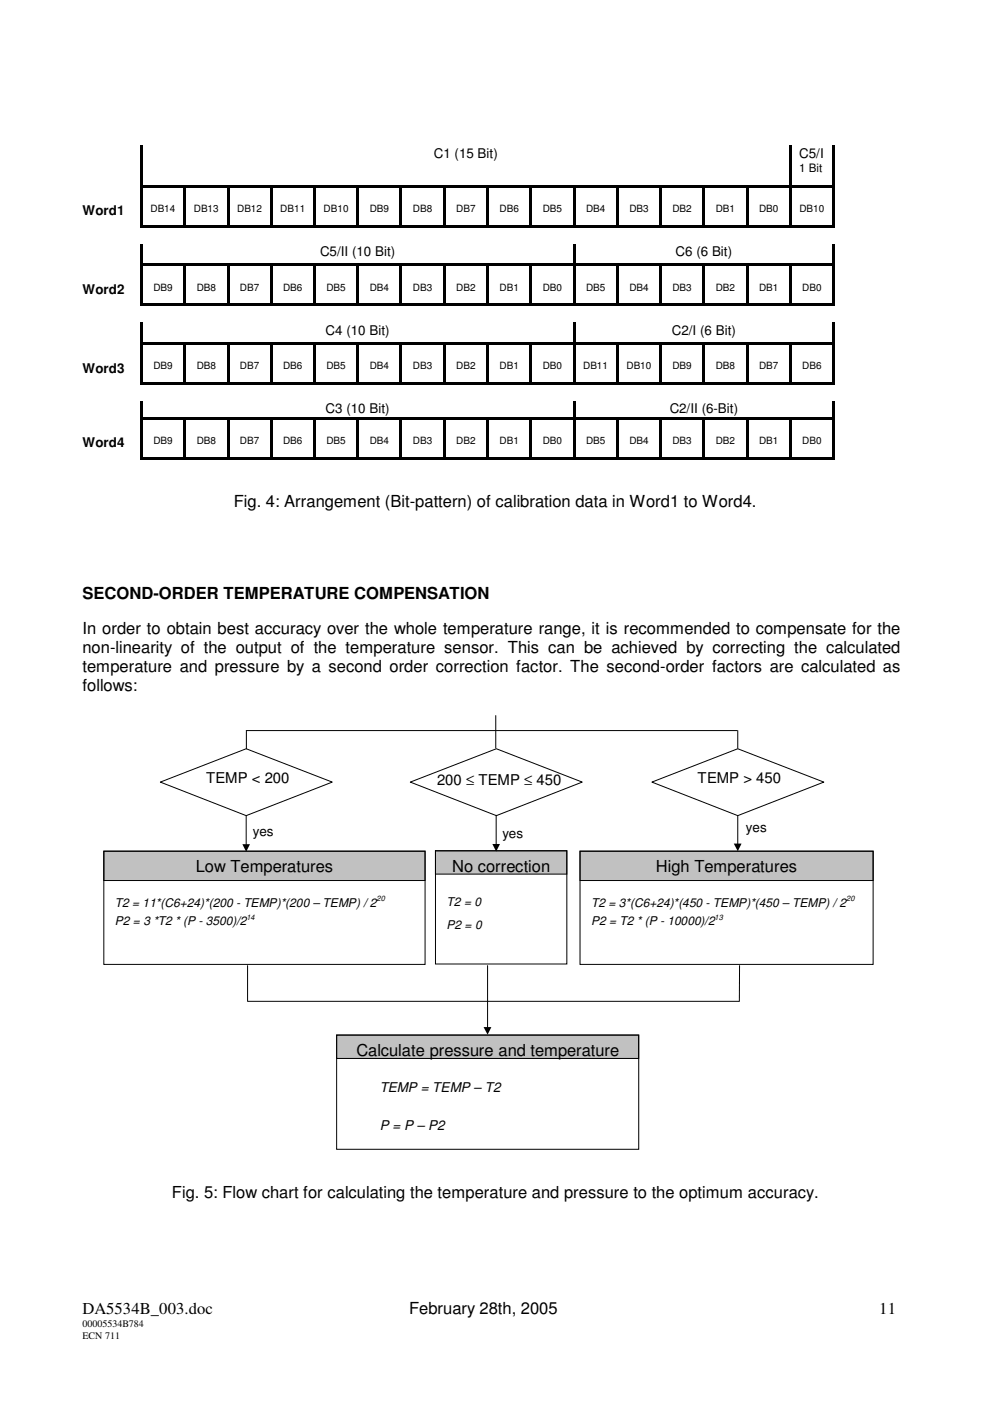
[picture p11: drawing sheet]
<svg xmlns="http://www.w3.org/2000/svg" width="210mm" height="297mm" viewBox="0 0 210 297" stroke-linecap="round" stroke-linejoin="round" font-family="sans-serif">
<g fill="#000">
<path d="M29.7 30.9h.5v8.3h-.5zM29.7 39.2h.5v.6h-.5zM30.2 39.2h8.7v.5h-8.7zM38.9 39.7l.5 .1zM38.9 39.2h.5v.5h-.5zM39.4 39.2h8.7v.5h-8.7zM48.1 39.7l.5 .1zM48.1 39.2h.5v.5h-.5zM48.6 39.2h8.6v.5h-8.6zM57.2 39.7l.5 .1zM57.2 39.2h.5v.5h-.5zM57.7 39.2h8.7v.5h-8.7z"/>
<path d="M66.4 39.7l.5 .1zM66.4 39.2h.5v.5h-.5zM66.9 39.2h8.7v.5h-8.7zM75.6 39.7l.5 .1zM75.6 39.2h.5v.5h-.5zM76.1 39.2h8.7v.5h-8.7zM84.8 39.7l.5 .1zM84.8 39.2h.5v.5h-.5zM85.3 39.2h8.6v.5h-8.6zM93.9 39.7l.5 .1zM93.9 39.2h.5v.5h-.5zM94.4 39.2h8.7v.5h-8.7z"/>
<path d="M103.1 39.7l.5 .1zM103.1 39.2h.5v.5h-.5zM103.6 39.2h8.7v.5h-8.7zM112.3 39.7l.5 .1zM112.3 39.2h.5v.5h-.5zM112.8 39.2h8.7v.5h-8.7zM121.5 39.7l.5 .1zM121.5 39.2h.5v.5h-.5zM122 39.2h8.6v.5h-8.6zM130.6 39.7l.5 .1zM130.6 39.2h.5v.5h-.5zM131.1 39.2h8.7v.5h-8.7z"/>
<path d="M139.8 39.7l.5 .1zM139.8 39.2h.5v.5h-.5zM140.3 39.2h8.7v.5h-8.7zM149 39.7l.5 .1zM149 39.2h.5v.5h-.5zM149.5 39.2h8.7v.5h-8.7zM158.2 39.7l.5 .1zM158.2 39.2h.5v.5h-.5zM158.7 39.2h8.6v.5h-8.6zM167.3 30.9h.5v8.3h-.5zM167.3 39.2h.5v.6h-.5zM167.8 39.2h8.8v.5h-8.8z"/>
<path d="M176.6 30.9h.5v8.3h-.5zM176.6 39.2h.5v.6h-.5zM29.7 39.8h.5v7.9h-.5zM29.7 47.7h.5v.5h-.5zM29.7 51.6h.5v4.3h-.5zM29.7 55.9h.5v.5h-.5zM30.2 47.7h.5v.5h-.5zM30.2 55.9h8.7v.5h-8.7zM30.7 47.7h8.2v.5h-8.2zM38.9 39.8h.5v7.9h-.5zM38.9 47.7h.5v.5h-.5zM38.9 56.4h.5z"/>
<path d="M38.9 55.9h.5v.5h-.5zM39.4 47.7h.5v.5h-.5zM39.4 55.9h8.7v.5h-8.7zM39.9 47.7h8.2v.5h-8.2zM48.1 39.8h.5v7.9h-.5zM48.1 47.7h.5v.5h-.5zM48.1 56.4h.5zM48.1 55.9h.5v.5h-.5zM48.6 47.7h.5v.5h-.5zM48.6 55.9h8.6v.5h-8.6zM49.1 47.7h8.1v.5h-8.1zM57.2 39.8h.5v7.9h-.5z"/>
<path d="M57.2 47.7h.5v.5h-.5zM57.2 56.4h.5zM57.2 55.9h.5v.5h-.5zM57.7 47.7h.6v.5h-.6zM57.7 55.9h8.7v.5h-8.7zM58.3 47.7h8.1v.5h-8.1zM66.4 39.8h.5v7.9h-.5zM66.4 47.7h.5v.5h-.5zM66.4 56.4h.5zM66.4 55.9h.5v.5h-.5zM66.9 47.7h.5v.5h-.5zM66.9 55.9h8.7v.5h-8.7z"/>
<path d="M67.4 47.7h8.2v.5h-8.2zM75.6 39.8h.5v7.9h-.5zM75.6 47.7h.5v.5h-.5zM75.6 56.4h.5zM75.6 55.9h.5v.5h-.5zM76.1 47.7h.5v.5h-.5zM76.1 55.9h8.7v.5h-8.7zM76.6 47.7h8.2v.5h-8.2zM84.8 39.8h.5v7.9h-.5zM84.8 47.7h.5v.5h-.5zM84.8 56.4h.5zM84.8 55.9h.5v.5h-.5z"/>
<path d="M85.3 47.7h.5v.5h-.5zM85.3 55.9h8.6v.5h-8.6zM85.8 47.7h8.1v.5h-8.1zM93.9 39.8h.5v7.9h-.5zM93.9 47.7h.5v.5h-.5zM93.9 56.4h.5zM93.9 55.9h.5v.5h-.5zM94.4 47.7h.6v.5h-.6zM94.4 55.9h8.7v.5h-8.7zM95 47.7h8.1v.5h-8.1zM103.1 39.8h.5v7.9h-.5zM103.1 47.7h.5v.5h-.5z"/>
<path d="M103.1 56.4h.5zM103.1 55.9h.5v.5h-.5zM103.6 47.7h.5v.5h-.5zM103.6 55.9h8.7v.5h-8.7zM104.1 47.7h8.2v.5h-8.2zM112.3 39.8h.5v7.9h-.5zM112.3 47.7h.5v.5h-.5zM112.3 56.4h.5zM112.3 55.9h.5v.5h-.5zM112.8 47.7h.5v.5h-.5zM112.8 55.9h8.7v.5h-8.7zM113.3 47.7h8.2v.5h-8.2z"/>
<path d="M121.5 39.8h.5v7.9h-.5zM121.5 47.7h.5v.5h-.5zM121.5 51.6h.5v4.3h-.5zM121.5 55.9h.5v.5h-.5zM122 47.7h.5v.5h-.5zM122 55.9h8.6v.5h-8.6zM122.5 47.7h8.1v.5h-8.1zM130.6 39.8h.5v7.9h-.5zM130.6 47.7h.5v.5h-.5zM130.6 56.4h.5zM130.6 55.9h.5v.5h-.5zM131.1 47.7h.6v.5h-.6z"/>
<path d="M131.1 55.9h8.7v.5h-8.7zM131.7 47.7h8.1v.5h-8.1zM139.8 39.8h.5v7.9h-.5zM139.8 47.7h.5v.5h-.5zM139.8 56.4h.5zM139.8 55.9h.5v.5h-.5zM140.3 47.7h.5v.5h-.5zM140.3 55.9h8.7v.5h-8.7zM140.8 47.7h8.2v.5h-8.2zM149 39.8h.5v7.9h-.5zM149 47.7h.5v.5h-.5zM149 56.4h.5z"/>
<path d="M149 55.9h.5v.5h-.5zM149.5 47.7h.5v.5h-.5zM149.5 55.9h8.7v.5h-8.7zM150 47.7h8.2v.5h-8.2zM158.2 39.8h.5v7.9h-.5zM158.2 47.7h.5v.5h-.5zM158.2 56.4h.5zM158.2 55.9h.5v.5h-.5zM158.7 47.7h.5v.5h-.5zM158.7 55.9h8.6v.5h-8.6zM159.2 47.7h8.1v.5h-8.1zM167.3 39.8h.5v7.9h-.5z"/>
<path d="M167.3 47.7h.5v.5h-.5zM167.3 56.4h.5zM167.3 55.9h.5v.5h-.5zM167.8 47.7h.5v.5h-.5zM167.8 55.9h8.8v.5h-8.8zM168.3 47.7h8.3v.5h-8.3zM176.6 39.8h.5v7.9h-.5zM176.6 47.7h.5v.5h-.5zM176.6 51.6h.5v4.3h-.5zM176.6 55.9h.5v.5h-.5zM29.7 56.4h.5v8h-.5zM29.7 64.4h.5v.5h-.5z"/>
<path d="M29.7 68.3h.5v4.3h-.5zM29.7 72.6h.5v.5h-.5zM30.2 64.4h.5v.5h-.5zM30.2 72.6h8.7v.5h-8.7zM30.7 64.4h8.2v.5h-8.2zM38.9 56.4h.5v8h-.5zM38.9 64.4h.5v.5h-.5zM38.9 73.1h.5zM38.9 72.6h.5v.5h-.5zM39.4 64.4h.5v.5h-.5zM39.4 72.6h8.7v.5h-8.7zM39.9 64.4h8.2v.5h-8.2z"/>
<path d="M48.1 56.4h.5v8h-.5zM48.1 64.4h.5v.5h-.5zM48.1 73.1h.5zM48.1 72.6h.5v.5h-.5zM48.6 64.4h.5v.5h-.5zM48.6 72.6h8.6v.5h-8.6zM49.1 64.4h8.1v.5h-8.1zM57.2 56.4h.5v8h-.5zM57.2 64.4h.5v.5h-.5zM57.2 73.1h.5zM57.2 72.6h.5v.5h-.5zM57.7 64.4h.6v.5h-.6z"/>
<path d="M57.7 72.6h8.7v.5h-8.7zM58.3 64.4h8.1v.5h-8.1zM66.4 56.4h.5v8h-.5zM66.4 64.4h.5v.5h-.5zM66.4 73.1h.5zM66.4 72.6h.5v.5h-.5zM66.9 64.4h.5v.5h-.5zM66.9 72.6h8.7v.5h-8.7zM67.4 64.4h8.2v.5h-8.2zM75.6 56.4h.5v8h-.5zM75.6 64.4h.5v.5h-.5zM75.6 73.1h.5z"/>
<path d="M75.6 72.6h.5v.5h-.5zM76.1 64.4h.5v.5h-.5zM76.1 72.6h8.7v.5h-8.7zM76.6 64.4h8.2v.5h-8.2zM84.8 56.4h.5v8h-.5zM84.8 64.4h.5v.5h-.5zM84.8 73.1h.5zM84.8 72.6h.5v.5h-.5zM85.3 64.4h.5v.5h-.5zM85.3 72.6h8.6v.5h-8.6zM85.8 64.4h8.1v.5h-8.1zM93.9 56.4h.5v8h-.5z"/>
<path d="M93.9 64.4h.5v.5h-.5zM93.9 73.1h.5zM93.9 72.6h.5v.5h-.5zM94.4 64.4h.6v.5h-.6zM94.4 72.6h8.7v.5h-8.7zM95 64.4h8.1v.5h-8.1zM103.1 56.4h.5v8h-.5zM103.1 64.4h.5v.5h-.5zM103.1 73.1h.5zM103.1 72.6h.5v.5h-.5zM103.6 64.4h.5v.5h-.5zM103.6 72.6h8.7v.5h-8.7z"/>
<path d="M104.1 64.4h8.2v.5h-8.2zM112.3 56.4h.5v8h-.5zM112.3 64.4h.5v.5h-.5zM112.3 73.1h.5zM112.3 72.6h.5v.5h-.5zM112.8 64.4h.5v.5h-.5zM112.8 72.6h8.7v.5h-8.7zM113.3 64.4h8.2v.5h-8.2zM121.5 56.4h.5v8h-.5zM121.5 64.4h.5v.5h-.5zM121.5 68.3h.5v4.3h-.5zM121.5 72.6h.5v.5h-.5z"/>
<path d="M122 64.4h.5v.5h-.5zM122 72.6h8.6v.5h-8.6zM122.5 64.4h8.1v.5h-8.1zM130.6 56.4h.5v8h-.5zM130.6 64.4h.5v.5h-.5zM130.6 73.1h.5zM130.6 72.6h.5v.5h-.5zM131.1 64.4h.6v.5h-.6zM131.1 72.6h8.7v.5h-8.7zM131.7 64.4h8.1v.5h-8.1zM139.8 56.4h.5v8h-.5zM139.8 64.4h.5v.5h-.5z"/>
<path d="M139.8 73.1h.5zM139.8 72.6h.5v.5h-.5zM140.3 64.4h.5v.5h-.5zM140.3 72.6h8.7v.5h-8.7zM140.8 64.4h8.2v.5h-8.2zM149 56.4h.5v8h-.5zM149 64.4h.5v.5h-.5zM149 73.1h.5zM149 72.6h.5v.5h-.5zM149.5 64.4h.5v.5h-.5zM149.5 72.6h8.7v.5h-8.7zM150 64.4h8.2v.5h-8.2z"/>
<path d="M158.2 56.4h.5v8h-.5zM158.2 64.4h.5v.5h-.5zM158.2 73.1h.5zM158.2 72.6h.5v.5h-.5zM158.7 64.4h.5v.5h-.5zM158.7 72.6h8.6v.5h-8.6zM159.2 64.4h8.1v.5h-8.1zM167.3 56.4h.5v8h-.5zM167.3 64.4h.5v.5h-.5zM167.3 73.1h.5zM167.3 72.6h.5v.5h-.5zM167.8 64.4h.5v.5h-.5z"/>
<path d="M167.8 72.6h8.8v.5h-8.8zM168.3 64.4h8.3v.5h-8.3zM176.6 56.4h.5v8h-.5zM176.6 64.4h.5v.5h-.5zM176.6 68.3h.5v4.3h-.5zM176.6 72.6h.5v.5h-.5zM29.7 73.1h.5v8h-.5zM29.7 81.1h.5v.5h-.5zM29.7 85h.5v3.4h-.5zM29.7 88.4h.5v.5h-.5zM29.7 88.9h.5v8h-.5zM29.7 96.9h.5v.5h-.5z"/>
<path d="M30.2 81.1h.5v.5h-.5zM30.2 88.4h8.7v.5h-8.7zM30.2 96.9h.5v.5h-.5zM30.7 81.1h8.2v.5h-8.2zM30.7 96.9h8.2v.5h-8.2zM38.9 73.1h.5v8h-.5zM38.9 81.1h.5v.5h-.5zM38.9 88.9h.5zM38.9 88.4h.5v.5h-.5zM38.9 88.9h.5v8h-.5zM38.9 96.9h.5v.5h-.5zM39.4 81.1h.5v.5h-.5z"/>
<path d="M39.4 88.4h8.7v.5h-8.7zM39.4 96.9h.5v.5h-.5zM39.9 81.1h8.2v.5h-8.2zM39.9 96.9h8.2v.5h-8.2zM48.1 73.1h.5v8h-.5zM48.1 81.1h.5v.5h-.5zM48.1 88.9h.5zM48.1 88.4h.5v.5h-.5zM48.1 88.9h.5v8h-.5zM48.1 96.9h.5v.5h-.5zM48.6 81.1h.5v.5h-.5zM48.6 88.4h8.6v.5h-8.6z"/>
<path d="M48.6 96.9h.5v.5h-.5zM49.1 81.1h8.1v.5h-8.1zM49.1 96.9h8.1v.5h-8.1zM57.2 73.1h.5v8h-.5zM57.2 81.1h.5v.5h-.5zM57.2 88.9h.5zM57.2 88.4h.5v.5h-.5zM57.2 88.9h.5v8h-.5zM57.2 96.9h.5v.5h-.5zM57.7 81.1h.6v.5h-.6zM57.7 88.4h8.7v.5h-8.7zM57.7 96.9h.6v.5h-.6z"/>
<path d="M58.3 81.1h8.1v.5h-8.1zM58.3 96.9h8.1v.5h-8.1zM66.4 73.1h.5v8h-.5zM66.4 81.1h.5v.5h-.5zM66.4 88.9h.5zM66.4 88.4h.5v.5h-.5zM66.4 88.9h.5v8h-.5zM66.4 96.9h.5v.5h-.5zM66.9 81.1h.5v.5h-.5zM66.9 88.4h8.7v.5h-8.7zM66.9 96.9h.5v.5h-.5zM67.4 81.1h8.2v.5h-8.2z"/>
<path d="M67.4 96.9h8.2v.5h-8.2zM75.6 73.1h.5v8h-.5zM75.6 81.1h.5v.5h-.5zM75.6 88.9h.5zM75.6 88.4h.5v.5h-.5zM75.6 88.9h.5v8h-.5zM75.6 96.9h.5v.5h-.5zM76.1 81.1h.5v.5h-.5zM76.1 88.4h8.7v.5h-8.7zM76.1 96.9h.5v.5h-.5zM76.6 81.1h8.2v.5h-8.2zM76.6 96.9h8.2v.5h-8.2z"/>
<path d="M84.8 73.1h.5v8h-.5zM84.8 81.1h.5v.5h-.5zM84.8 88.9h.5zM84.8 88.4h.5v.5h-.5zM84.8 88.9h.5v8h-.5zM84.8 96.9h.5v.5h-.5zM85.3 81.1h.5v.5h-.5zM85.3 88.4h8.6v.5h-8.6zM85.3 96.9h.5v.5h-.5zM85.8 81.1h8.1v.5h-8.1zM85.8 96.9h8.1v.5h-8.1zM93.9 73.1h.5v8h-.5z"/>
<path d="M93.9 81.1h.5v.5h-.5zM93.9 88.9h.5zM93.9 88.4h.5v.5h-.5zM93.9 88.9h.5v8h-.5zM93.9 96.9h.5v.5h-.5zM94.4 81.1h.6v.5h-.6zM94.4 88.4h8.7v.5h-8.7zM94.4 96.9h.6v.5h-.6zM95 81.1h8.1v.5h-8.1zM95 96.9h8.1v.5h-8.1zM103.1 73.1h.5v8h-.5zM103.1 81.1h.5v.5h-.5z"/>
<path d="M103.1 88.9h.5zM103.1 88.4h.5v.5h-.5zM103.1 88.9h.5v8h-.5zM103.1 96.9h.5v.5h-.5zM103.6 81.1h.5v.5h-.5zM103.6 88.4h8.7v.5h-8.7zM103.6 96.9h.5v.5h-.5zM104.1 81.1h8.2v.5h-8.2zM104.1 96.9h8.2v.5h-8.2zM112.3 73.1h.5v8h-.5zM112.3 81.1h.5v.5h-.5zM112.3 88.9h.5z"/>
<path d="M112.3 88.4h.5v.5h-.5zM112.3 88.9h.5v8h-.5zM112.3 96.9h.5v.5h-.5zM112.8 81.1h.5v.5h-.5zM112.8 88.4h8.7v.5h-8.7zM112.8 96.9h.5v.5h-.5zM113.3 81.1h8.2v.5h-8.2zM113.3 96.9h8.2v.5h-8.2zM121.5 73.1h.5v8h-.5zM121.5 81.1h.5v.5h-.5zM121.5 85h.5v3.4h-.5zM121.5 88.4h.5v.5h-.5z"/>
<path d="M121.5 88.9h.5v8h-.5zM121.5 96.9h.5v.5h-.5zM122 81.1h.5v.5h-.5zM122 88.4h8.6v.5h-8.6zM122 96.9h.5v.5h-.5zM122.5 81.1h8.1v.5h-8.1zM122.5 96.9h8.1v.5h-8.1zM130.6 73.1h.5v8h-.5zM130.6 81.1h.5v.5h-.5zM130.6 88.9h.5zM130.6 88.4h.5v.5h-.5zM130.6 88.9h.5v8h-.5z"/>
<path d="M130.6 96.9h.5v.5h-.5zM131.1 81.1h.6v.5h-.6zM131.1 88.4h8.7v.5h-8.7zM131.1 96.9h.6v.5h-.6zM131.7 81.1h8.1v.5h-8.1zM131.7 96.9h8.1v.5h-8.1zM139.8 73.1h.5v8h-.5zM139.8 81.1h.5v.5h-.5zM139.8 88.9h.5zM139.8 88.4h.5v.5h-.5zM139.8 88.9h.5v8h-.5zM139.8 96.9h.5v.5h-.5z"/>
<path d="M140.3 81.1h.5v.5h-.5zM140.3 88.4h8.7v.5h-8.7zM140.3 96.9h.5v.5h-.5zM140.8 81.1h8.2v.5h-8.2zM140.8 96.9h8.2v.5h-8.2zM149 73.1h.5v8h-.5zM149 81.1h.5v.5h-.5zM149 88.9h.5zM149 88.4h.5v.5h-.5zM149 88.9h.5v8h-.5zM149 96.9h.5v.5h-.5zM149.5 81.1h.5v.5h-.5z"/>
<path d="M149.5 88.4h8.7v.5h-8.7zM149.5 96.9h.5v.5h-.5zM150 81.1h8.2v.5h-8.2zM150 96.9h8.2v.5h-8.2zM158.2 73.1h.5v8h-.5zM158.2 81.1h.5v.5h-.5zM158.2 88.9h.5zM158.2 88.4h.5v.5h-.5zM158.2 88.9h.5v8h-.5zM158.2 96.9h.5v.5h-.5zM158.7 81.1h.5v.5h-.5zM158.7 88.4h8.6v.5h-8.6z"/>
<path d="M158.7 96.9h.5v.5h-.5zM159.2 81.1h8.1v.5h-8.1zM159.2 96.9h8.1v.5h-8.1zM167.3 73.1h.5v8h-.5zM167.3 81.1h.5v.5h-.5zM167.3 88.9h.5zM167.3 88.4h.5v.5h-.5zM167.3 88.9h.5v8h-.5zM167.3 96.9h.5v.5h-.5zM167.8 81.1h.5v.5h-.5zM167.8 88.4h8.8v.5h-8.8zM167.8 96.9h.5v.5h-.5z"/>
<path d="M168.3 81.1h8.3v.5h-8.3zM168.3 96.9h8.3v.5h-8.3zM176.6 73.1h.5v8h-.5zM176.6 81.1h.5v.5h-.5zM176.6 85h.5v3.4h-.5zM176.6 88.4h.5v.5h-.5zM176.6 88.9h.5v8h-.5zM176.6 96.9h.5v.5h-.5z"/>
</g>
<path d="M34 165.8l18.2-7.1 18.2 7.1-18.2 7.1z" fill="none" stroke="#000" stroke-width=".21"/>
<path d="M92.3 180.4h27.9v4.9h-27.9z" fill-rule="evenodd" fill="#c1c1c1"/>
<path d="M92.3 180.4h27.9v4.9h-27.9zM92.3 180.4h27.9v24h-27.9z" fill="none" stroke="#000" stroke-width=".21"/>
<path d="M123 180.5h62.1v6.2h-62.1z" fill-rule="evenodd" fill="#c1c1c1"/>
<path d="M52.2 173v6.1M123 180.5h62.1v6.2h-62.1zM123 180.5h62.1v24h-62.1zM52.6 212.3h104.1M103.4 204.7v13.1M156.8 204.7v7.6" fill="none" stroke="#000" stroke-width=".21"/>
<path d="M51.4 179h1.6l-.8 1.6zM102.5 217.8h1.7l-.8 1.6z" fill="#000"/>
<path d="M71.4 219.5h64v4.9h-64z" fill-rule="evenodd" fill="#c1c1c1"/>
<path d="M71.4 219.5h64v4.9h-64zM71.4 219.5h64v24.2h-64z" fill="none" stroke="#000" stroke-width=".21"/>
<path d="M22 180.5h68.1v6.2h-68.1z" fill-rule="evenodd" fill="#c1c1c1"/>
<path d="M52.2 154.9h104.1M52.2 155v3.7M105.1 151.7v6.9M156.4 154.9v3.7M87 165.8l18.2-7.1 18.2 7.1-18.2 7.1zM105.2 172.8v6.2M138.2 165.8l18.2-7.1 18.3 7.1-18.3 7.1zM156.4 172.9v6M22 180.5h68.1v6.2h-68.1zM22 180.5h68.1v24h-68.1zM52.5 204.7v7.6" fill="none" stroke="#000" stroke-width=".21"/>
<path d="M104.4 178.9h1.6l-.8 1.7zM155.6 178.9h1.6l-.8 1.6z" fill="#000"/>
<g font-size="3.5">
<text x="49.6" y="107.5">Fig. 4: Arrangement (Bit-pattern) of calibration data in Word1 to Word4.</text>
<text x="17.5" y="126.9">SECOND-ORDER TEMPERATURE COMPENSATION</text>
<text x="17.5" y="134.5">In order to obtain best accuracy over the whole temperature range, it is recommended to compensate for the</text>
<text x="17.5" y="142.5">temperature and pressure by a second order correction factor. The second-order factors are calculated as</text>
<text x="17.5" y="138.5">non-linearity of the output of the temperature sensor. This can be achieved by correcting the calculated</text>
<text x="17.5" y="146.6">follows:</text>
<text x="41.5" y="184.9">Low Temperatures</text>
<text x="95.8" y="184.8">No correction</text>
<text x="139.1" y="184.9">High Temperatures</text>
<text x="75.6" y="223.9">Calculate pressure and temperature</text>
<text x="36.4" y="254">Fig. 5: Flow chart for calculating the temperature and pressure to the optimum accuracy.</text>
<text x="17.5" y="278.5">DA5534B_003.doc</text>
<text x="86.7" y="278.5">February 28th, 2005</text>
<text x="186.4" y="278.5">11</text>
</g>
<g font-size="3.2">
<text x="43.7" y="166.1">TEMP &lt; 200</text>
<text x="92.7" y="166.4">200 ≤ TEMP ≤ 450</text>
<text x="147.9" y="166.1">TEMP &gt; 450</text>
</g>
<g font-size="2.9">
<text x="53.6" y="177.2">yes</text>
<text x="106.5" y="177.6">yes</text>
<text x="158.2" y="176.4">yes</text>
<text x="80.5" y="231.6">TEMP = TEMP – T2</text>
<text x="80.5" y="239.6">P = P – P2</text>
</g>
<g font-size="2.8">
<text x="92" y="33.5">C1 (15 Bit)</text>
<text x="169.5" y="33.5">C5/I</text>
<text x="17.5" y="45.6">Word1</text>
<text x="67.9" y="54.3">C5/II (10 Bit)</text>
<text x="143.3" y="54.3">C6 (6 Bit)</text>
<text x="17.5" y="62.3">Word2</text>
<text x="69" y="71">C4 (10 Bit)</text>
<text x="142.5" y="71">C2/I (6 Bit)</text>
<text x="17.5" y="79">Word3</text>
<text x="69" y="87.6">C3 (10 Bit)</text>
<text x="142" y="87.6">C2/II (6-Bit)</text>
<text x="17.5" y="94.8">Word4</text>
</g>
<g font-size="2.5">
<text x="169.5" y="36.4">1 Bit</text>
<text x="24.3" y="192.2">T2 = 11*(C6+24)*(200 - TEMP)*(200 – TEMP) /2</text>
<text x="24.3" y="196.2">P2 = 3 *T2 * (P - 3500)/2</text>
<text x="94.7" y="197.1">P2 = 0</text>
<text x="94.7" y="192.2">T2 = 0</text>
<text x="125.3" y="192.2">T2 = 3*(C6+24)*(450 - TEMP)*(450 – TEMP) /2</text>
<text x="125.3" y="196.2">P2 = T2 * (P - 10000)/2</text>
</g>
<g font-size="2.1">
<text x="31.9" y="45">DB14</text>
<text x="41.1" y="45">DB13</text>
<text x="50.3" y="45">DB12</text>
<text x="59.4" y="45">DB11</text>
<text x="68.6" y="45">DB10</text>
<text x="78.4" y="45">DB9</text>
<text x="87.5" y="45">DB8</text>
<text x="96.7" y="45">DB7</text>
<text x="105.9" y="45">DB6</text>
<text x="115.1" y="45">DB5</text>
<text x="124.2" y="45">DB4</text>
<text x="133.4" y="45">DB3</text>
<text x="142.6" y="45">DB2</text>
<text x="151.8" y="45">DB1</text>
<text x="161" y="45">DB0</text>
<text x="169.5" y="45">DB10</text>
<text x="32.5" y="61.6">DB9</text>
<text x="41.7" y="61.6">DB8</text>
<text x="50.9" y="61.6">DB7</text>
<text x="60" y="61.6">DB6</text>
<text x="69.2" y="61.6">DB5</text>
<text x="78.4" y="61.6">DB4</text>
<text x="87.5" y="61.6">DB3</text>
<text x="96.7" y="61.6">DB2</text>
<text x="105.9" y="61.6">DB1</text>
<text x="115.1" y="61.6">DB0</text>
<text x="124.2" y="61.6">DB5</text>
<text x="133.4" y="61.6">DB4</text>
<text x="142.6" y="61.6">DB3</text>
<text x="151.8" y="61.6">DB2</text>
<text x="161" y="61.6">DB1</text>
<text x="170.1" y="61.6">DB0</text>
<text x="32.5" y="78.3">DB9</text>
<text x="41.7" y="78.3">DB8</text>
<text x="50.9" y="78.3">DB7</text>
<text x="60" y="78.3">DB6</text>
<text x="69.2" y="78.3">DB5</text>
<text x="78.4" y="78.3">DB4</text>
<text x="87.5" y="78.3">DB3</text>
<text x="96.7" y="78.3">DB2</text>
<text x="105.9" y="78.3">DB1</text>
<text x="115.1" y="78.3">DB0</text>
<text x="123.7" y="78.3">DB11</text>
<text x="132.8" y="78.3">DB10</text>
<text x="142.6" y="78.3">DB9</text>
<text x="151.8" y="78.3">DB8</text>
<text x="161" y="78.3">DB7</text>
<text x="170.1" y="78.3">DB6</text>
<text x="32.5" y="94.1">DB9</text>
<text x="41.7" y="94.1">DB8</text>
<text x="50.9" y="94.1">DB7</text>
<text x="60" y="94.1">DB6</text>
<text x="69.2" y="94.1">DB5</text>
<text x="78.4" y="94.1">DB4</text>
<text x="87.5" y="94.1">DB3</text>
<text x="96.7" y="94.1">DB2</text>
<text x="105.9" y="94.1">DB1</text>
<text x="115.1" y="94.1">DB0</text>
<text x="124.2" y="94.1">DB5</text>
<text x="133.4" y="94.1">DB4</text>
<text x="142.6" y="94.1">DB3</text>
<text x="151.8" y="94.1">DB2</text>
<text x="161" y="94.1">DB1</text>
<text x="170.1" y="94.1">DB0</text>
<text x="17.5" y="281.3">00005534B784</text>
<text x="17.5" y="283.8">ECN 711</text>
</g>
<g font-size="1.6">
<text x="79.8" y="191.1">20</text>
<text x="179.4" y="191.1">20</text>
<text x="52.3" y="195">14</text>
<text x="151.5" y="195">13</text>
</g>
</svg>
